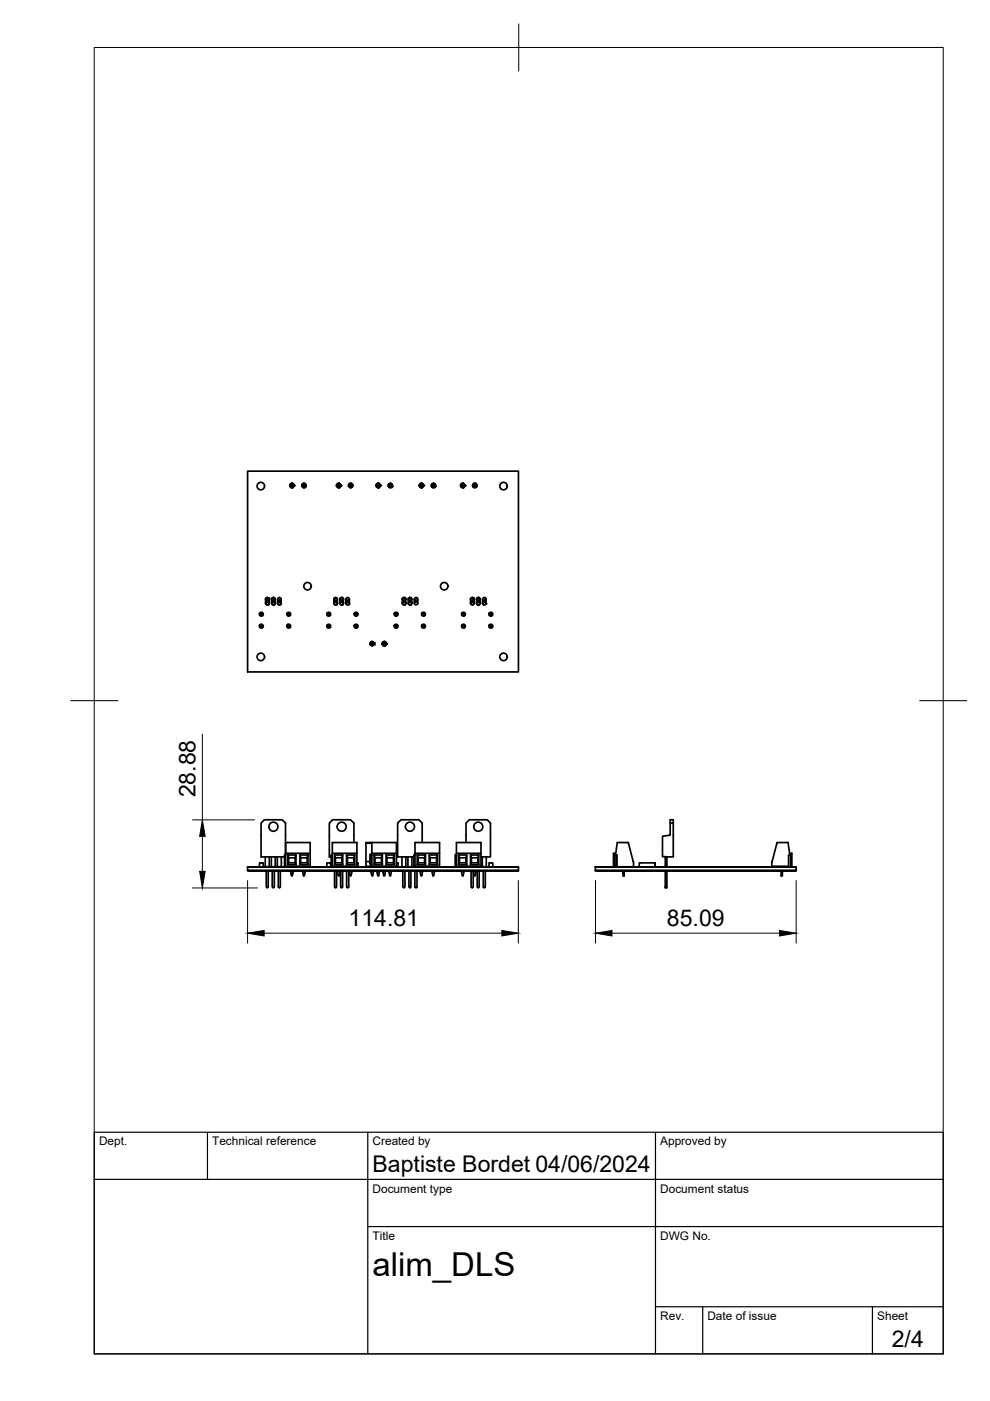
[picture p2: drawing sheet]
<svg xmlns="http://www.w3.org/2000/svg" width="210mm" height="297mm" viewBox="0 0 210 297" stroke-linecap="round" stroke-linejoin="round" font-family="sans-serif">
<!-- layer: Visible -->
<g fill="none" stroke="#000" stroke-width=".36">
<path d="M52.5 99.9h57.4v42.6h-57.4zM61.4 103l.5 .4M61.7 102.8h.1v.3h-.1zM61.8 102.8h.2M61.8 103.1h.2M61.9 102.5l-.5 .4M61.9 102.5h.1M61.9 102.5a.46 .46 0 0 0-.5 .4 .46 .46 0 0 0 .4 .5M62 102.8h.1v.3h-.1zM62.4 102.9l-.4-.4a.46 .46 0 0 1 .4 .5 .46 .46 0 0 1-.6 .4M62.4 103l-.5 .4M64.2 102.8h.1v.3h-.1z"/>
<path d="M64.3 102.8h.2v.3h-.2M64.5 102.5h.1M64.5 102.8h.2v.3h-.2M64.6 103.4a.46 .46 0 0 0 .3-.5 .46 .46 0 0 0-.4-.4 .46 .46 0 0 1 .3 .7 .46 .46 0 0 1-.8-.1 .46 .46 0 0 1 .5-.6 .46 .46 0 0 0-.5 .4 .46 .46 0 0 0 .3 .5M71.4 103l.4 .4M71.6 102.8h.1v.3h-.1zM71.7 102.8h.2M71.7 103.1h.2M71.8 102.5l-.4 .4M71.8 102.5h.1M71.9 102.5a.46 .46 0 0 1 .4 .5 .46 .46 0 0 1-.6 .4M71.9 102.8h.1v.3h-.1z"/>
<path d="M72.3 102.9a.46 .46 0 0 0-.5-.4 .46 .46 0 0 0-.4 .4 .46 .46 0 0 0 .3 .5M72.3 103l-.5 .4M73.9 103.1l.1-.4 .4-.2a.46 .46 0 0 0-.5 .6 .46 .46 0 0 0 .8 .1 .46 .46 0 0 0-.3-.7 .46 .46 0 0 1 .4 .5 .46 .46 0 0 1-.6 .4M74.1 102.8h.2v.3h-.2zM74.3 102.8h.1v.3h-.1M74.4 102.5h.1M74.4 102.8h.2v.3h-.2M79.7 103l.5 .4M80 102.8h.1v.3h-.1zM80.1 102.8h.2M80.1 103.1h.2M80.2 102.5l-.5 .4"/>
<path d="M80.2 102.5h.1M80.2 102.5a.46 .46 0 0 0-.5 .4 .46 .46 0 0 0 .4 .5M80.3 102.8h.1v.3h-.1zM80.6 102.9l-.4-.4a.46 .46 0 0 1 .4 .5 .46 .46 0 0 1-.5 .4M80.6 103l-.4 .4M82.5 102.5a.46 .46 0 0 0-.1 .7 .46 .46 0 0 0 .6 .1M82.5 102.8h.1v.3h-.1zM82.6 102.8h.2v.3h-.2M82.7 102.5h.1M82.8 102.5l.4 .2v.4M82.8 102.8h.2v.3h-.2M88.9 103l.4 .4"/>
<path d="M89.1 102.8h.1v.3h-.1zM89.2 102.8h.2M89.2 103.1h.2M89.3 102.5l-.4 .4M89.4 102.5h.1M89.4 102.5a.46 .46 0 0 1 .4 .5 .46 .46 0 0 1-.5 .4M89.4 102.8h.2v.3h-.2zM89.8 102.9a.46 .46 0 0 0-.5-.4 .46 .46 0 0 0-.4 .4 .46 .46 0 0 0 .4 .5M89.8 103l-.4 .4M91.7 102.5a.46 .46 0 0 0-.2 .7 .46 .46 0 0 0 .6 .1M91.7 102.8h.1v.3h-.1zM91.8 102.8h.2v.3h-.2"/>
<path d="M91.9 102.5h.1M91.9 102.5a.46 .46 0 0 0-.4 .6 .46 .46 0 0 0 .8 .1 .46 .46 0 0 0-.3-.7l.3 .2v.4M92 102.8h.1v.3h-.1M97.7 103l.4 .4M97.9 102.8h.1v.3h-.1zM98 102.8h.2M98 103.1h.2M98.1 102.5l-.4 .4M98.1 102.5h.1M98.1 102.5a.46 .46 0 0 0-.4 .4 .46 .46 0 0 0 .4 .5M98.2 102.8h.1v.3h-.1zM98.6 102.9l-.4-.4a.46 .46 0 0 1 .4 .5 .46 .46 0 0 1-.5 .4"/>
<path d="M98.6 103l-.4 .4M100.4 102.8h.1v.3h-.1zM100.5 103.3a.46 .46 0 0 1-.3-.5 .46 .46 0 0 1 .5-.3 .46 .46 0 0 0-.5 .6 .46 .46 0 0 0 .8 .1 .46 .46 0 0 0-.3-.7 .46 .46 0 0 1 .4 .4 .46 .46 0 0 1-.2 .4M100.5 102.8h.3v.3h-.3M100.7 102.5h.1M100.8 102.8v.3M56.3 127.1v.8M56.3 127.9a.39 .39 0 0 0 .4 .3 .39 .39 0 0 0 .4-.3M56.3 127.9l.3 .3M56.4 126.8l.3-.1-.4 .4zM56.5 127.3h.4v.3M56.5 127.6h.4"/>
<path d="M56.7 127.3h.2v.3h-.2zM56.7 127.3h-.2v.3h.2M56.7 126.7h.1M56.8 126.7l.3 .4M57 126.8l.1 .3M57.1 127.1v.8M57.1 127.9l-.3 .3M57.6 127.1v.8M57.6 127.9a.39 .39 0 0 0 .4 .3 .39 .39 0 0 0 .4-.3M57.6 127.9l.3 .3M57.7 127.4v.1M57.8 127.3h.3"/>
<path d="M57.8 127.6h.3M57.9 126.7l-.3 .4M58 127.3h.2v.3h-.2zM58 127.3h-.3v.3h.3M58 126.7h.1M58 126.7l.4 .4M58.2 127.3v.3M58.3 127.1v.8M58.4 127.1a.39 .39 0 0 0-.4-.4 .39 .39 0 0 0-.4 .4M58.4 127.9l-.4 .3M58.8 127.9a.39 .39 0 0 0 .4 .3 .39 .39 0 0 0 .4-.3M58.8 127.9l.3 .3"/>
<path d="M59 127.3h.4v.3h-.4zM59 127.4v.2M59.1 127.3h.3M59.1 127.6h.3M59.2 127.3v.3M59.2 126.7h.1M59.3 126.7l-.4 .2-.1 1M59.3 126.7l.3 .4v.8M59.5 127.4v.2M59.6 127.9l-.2 .3M60.9 132.6h-.1M61.1 132.4h-.1"/>
<path d="M70.8 127.1v.8M70.8 127.9a.39 .39 0 0 0 .4 .3 .39 .39 0 0 0 .4-.3M70.8 127.9l.2 .3M71 126.7l-.2 .4M71 127.3h.3l.1 .3M71 127.6h.3M71.1 127.3h.3v.3h-.3zM71.1 127.3h-.2v.3h.2M71.2 126.7h.1M71.2 126.7l-.4 .4M71.2 126.7l.4 .4-.1 .8M71.4 126.8h.1"/>
<path d="M71.6 127.9l-.3 .3M72.1 127.1v.8M72.1 127.9a.39 .39 0 0 0 .3 .3 .39 .39 0 0 0 .4-.3M72.1 127.9l.3 .3M72.2 127.4v.1M72.3 127.3h.3M72.3 127.6h.3M72.4 126.7l-.3 .4M72.4 127.3h.2v.3h-.2zM72.4 127.3h-.2v.3h.2M72.5 126.7h.1M72.5 126.7l.3 .4"/>
<path d="M72.7 127.3v.3M72.8 127.1v.8M72.8 127.1a.39 .39 0 0 0-.4-.4 .39 .39 0 0 0-.3 .4M72.8 127.9l-.3 .3M73.3 127.9a.39 .39 0 0 0 .4 .3 .39 .39 0 0 0 .4-.3M73.3 127.9l.2 .3M73.5 127.3h.4v.3h-.4zM73.5 127.4v.2M73.5 127.3h.4M73.6 127.6h.3M73.7 127.3v.3M73.7 126.7h.1"/>
<path d="M73.7 126.7l-.3 .2-.1 1M73.8 126.7l.3 .4v.8M73.9 127.4v.2M74.1 127.9l-.2 .3M78.8 136.4h-.1v.2h.1M78.8 136a.46 .46 0 0 0-.3 .7M78.9 136h.1M78.9 136a.46 .46 0 0 0-.4 .7 .46 .46 0 0 0 .8 0 .46 .46 0 0 0-.3-.7M79 136.4h.1v.2h-.1zM79 136.4h-.2v.2h.2M79.3 136.3v.4M81 136.5l.4 .4"/>
<path d="M81.2 136.4h.2v.2h-.2zM81.4 136.6h.2M81.4 136.4h.2M81.4 136l-.4 .4M81.5 136h.1M81.5 136a.46 .46 0 0 0-.5 .4 .46 .46 0 0 0 .4 .5M81.5 136l.4 .4M81.5 136a.46 .46 0 0 1 .4 .5 .46 .46 0 0 1-.5 .4M81.6 136.4h.1v.2h-.1zM81.9 136.5l-.4 .4M85.3 127.1v.8M85.3 127.9a.39 .39 0 0 0 .4 .3 .39 .39 0 0 0 .4-.3l-.3 .3"/>
<path d="M85.3 127.9l.2 .3M85.5 127.3h.3l.1 .3M85.5 127.6h.3M85.5 126.7l-.2 .4M85.6 127.3h.3v.3h-.3zM85.6 127.3h-.2v.3h.2M85.7 126.7h.1M85.8 126.7l.3 .4-.4-.4h-.2l-.2 .4M86 127.1v.8M86.6 127.1v.8M86.6 127.9a.39 .39 0 0 0 .3 .3 .39 .39 0 0 0 .4-.3l-.3 .3M86.6 127.1l.2-.4h.2l.3 .4"/>
<path d="M86.6 127.9l.3 .3M86.7 127.4v.1M86.8 127.3h.3l.1 .3M86.8 127.6h.3M86.9 126.7l-.3 .4M86.9 127.3h.2v.3h-.2zM86.9 127.3h-.2v.3h.2M86.9 126.7h.1M87.3 127.1v.8M88 127.3h.4v.3h-.4zM88 127.4v.2M88 127.3h.4"/>
<path d="M88.1 127.6h.3M88.2 126.7h.1M88.2 127.3v.3M88.4 127.4v.2M88.6 127.1v.8M88.6 127.1a.39 .39 0 0 0-.4-.4 .39 .39 0 0 0-.4 .4v.8a.39 .39 0 0 0 .4 .3 .39 .39 0 0 0 .4-.3M99.8 127.1v.8a.39 .39 0 0 0 .4 .3 .39 .39 0 0 0 .3-.3l-.3 .3-.4-.2M100 127.3h.3v.3M100 127.6h.3M100 126.7l-.2 .4M100.1 127.3h.2v.3h-.2zM100.1 127.3h-.2v.3h.2"/>
<path d="M100.2 126.7h.1M100.2 126.7l-.4 .4M100.2 126.7l.3 .4-.2-.4M100.5 127.1v.8M101 127.1v.8M101 127.9a.39 .39 0 0 0 .4 .3 .39 .39 0 0 0 .4-.3l-.3 .3M101 127.9l.4 .3M101.2 127.4v.1M101.2 127.3h.4v.3M101.3 127.6h.3M101.4 126.7l-.4 .4M101.4 127.3h.2v.3h-.2z"/>
<path d="M101.4 127.3h-.2v.3h.2M101.4 126.7h.1M101.5 126.7l.3 .4zM101.8 127.1v.8M102.3 127.9a.39 .39 0 0 0 .4 .3 .39 .39 0 0 0 .4-.3M102.3 127.9l.3 .3 .5-.2M102.5 127.3h.4v.3h-.4zM102.5 127.4v.2M102.5 127.3h.4M102.5 127.6h.3M102.7 127.3v.3M102.7 126.7h.1"/>
<path d="M102.9 127.4v.2M103.1 127.1v.8M103.1 127.1l-.4-.4-.3 .2-.1 1M60.6 178.6h5.2v2.3M75 178.6v-4.1l-.7-.7h-3.8l-.7 .7v7.2h.4M77.6 178.8v3.9M78.8 178.8h-1.2v-.2h6.5v2.3M78.8 178.6v2.3M89.5 178.6v-4.1l-.7-.7h-3.8l-.7 .7v7.2h3.5M98.8 178.6v-4.1l.7-.7h3.8l.7 .7v7.2h-2M142.1 173.8h.6v7.9l-2.2-.1v-4.3l1.6-.2zM142.1 174.5h.6"/>
<path d="M164.7 178.6h2.4l.3 2.3h.5v2.9h-4.3v-1.1zM52.5 183.8h57.4zM52.5 184.6h57.4zM52.5 183.8h57.4v.8h-57.4zM55 183.8v-.8h.8v.8M56.2 181.7v1.9l.3 .2M56.5 184.6v3.5l.2 .2 .2-.2v-3.5M57.1 181.7v1.9l-.2 .2M57.5 181.7v1.9l.2 .2M57.7 184.6v3.5l.3 .2 .2-.2v-3.5M58.4 181.7v1.9l-.2 .2M58.8 181.7v1.9l.2 .2"/>
<path d="M59 184.6v3.5l.2 .2 .2-.2v-3.5M59.6 181.7v1.9l-.2 .2M60.3 181.7h-4.9v-7.2l.6-.7h3.8l.7 .7 .1 6.8h-.3v2.5h.3M60.6 180.9h5.2v2.9h-5.2zM60.8 183.8h.1M61 181.3h1.8v2h-1.8zM61.1 181.3l.1 1.6-.2 .4M61.2 181.9h1.4M61.2 182.9h1.4M61.6 183.7v.1M61.7 184.6l.1 1.1h.2l.1-1.1M61.7 183.7v.1"/>
<path d="M62.1 183.7v.1M62.7 181.3l-.1 1.6 .2 .4M62.9 183.7h.5M63.6 181.3h1.7v2h-1.7zM63.6 181.3l.2 1.6-.2 .4M63.8 181.9h1.3M63.8 182.9h1.3M64.2 184.6l.1 1.1h.2l.2-1.1M64.2 183.7v.1M64.7 183.7v.1M65.2 181.3l-.1 1.6 .2 .4M69.3 183.8v-.8h.8v.8"/>
<path d="M70.5 180.9h5.2v2.9h-5.2zM70.5 181.3h-.3v2.5h.3M70.5 180.9v-2.3h5.2v2.3M70.8 183.7l.1 .1M70.9 184.6v3.5l.2 .2 .3-.2v-3.5M70.9 181.3h1.8v2h-1.8zM71 181.3l.1 1.6-.2 .4M71.1 181.9h1.4M71.1 182.9h1.4M71.5 183.7l-.1 .1M71.6 184.6l.1 1.1h.2l.1-1.1M71.6 183.7v.1"/>
<path d="M72 183.7v.1M72.1 183.7l.1 .1M72.2 184.6v3.5l.2 .2 .2-.2v-3.5M72.6 181.3l-.1 1.6 .2 .4M72.8 183.7l-.2 .1M72.9 183.7h.4M73.4 183.7l.1 .1M73.5 181.3h1.7v2h-1.7zM73.5 184.6v3.5l.2 .2 .2-.2v-3.5M73.5 181.3l.2 1.6-.2 .4M73.7 181.9h1.3M73.7 182.9h1.3"/>
<path d="M74.1 183.7l-.2 .1M74.1 184.6l.2 1.1h.1l.2-1.1M74.1 183.7v.1M74.6 183.7v.1M75.1 183.7v.1M75.1 181.3l-.1 1.6 .2 .4M75.7 183h.2v.8M77.6 182.7v1.1l1-.1M77.6 182.7h.8M78.4 182.7v.5h.2M78.4 181.9h.2M78.4 182.7h.2"/>
<path d="M78.7 184.6l.1 1.1h.2l.1-1.1M78.7 183.8h.1M78.8 180.9h5.3v2.9h-5.3zM78.8 181.3h-.2v2.5h.2M78.8 181.1h-.4v1.6M79.1 183.7v.1M79.3 181.3h1.8v2h-1.8zM79.4 181.3l.1 1.6-.2 .4M79.5 181.9h1.4M79.5 182.9h1.4M80 184.6l.1 1.1h.2l.1-1.1M80 183.7v.1"/>
<path d="M80.4 183.7h.1M81 181.3l-.1 1.6 .2 .4M81.2 183.7h.5v.1M81.2 184.6l.2 1.1h.2l.1-1.1M81.2 183.8h.1M81.9 181.3h1.7v2h-1.7zM81.9 181.3l.1 1.6-.1 .4M82 181.9h1.4M82 182.9h1.4M82.5 184.6l.1 1.1h.2l.2-1.1M82.5 183.7v.1M83 183.7h.1"/>
<path d="M83.5 181.3l-.1 1.6 .2 .4M83.6 183.7v.1M84.1 183h.3v.8M85.2 181.7v1.9l.2 .2M85.4 184.6v3.5l.2 .2 .3-.2v-3.5M86 181.7v1.9l-.1 .2M86.5 181.7v1.9l.2 .2M86.7 184.6v3.5l.2 .2 .2-.2v-3.5M87.3 181.7v1.9l-.2 .2M88 184.6v3.5l.2 .2 .2-.2v-3.5M88 183.8h.1M88 180.9h5.2v2.9h-5.2z"/>
<path d="M88 181.3h-.2v2.5h.2M88 180.9v-2.3h5.2v2.3M88.5 181.3h1.7v2h-1.7zM88.5 181.3l.1 1.6-.1 .4M88.5 183.7l-.1 .1M88.6 181.9h1.4M88.6 182.9h1.4M89.1 184.6l.1 1.1h.2l.2-1.1M89.1 183.7v.1M89.6 183.7v.1M90.1 181.3l-.1 1.6 .2 .4M90.2 183.7v.1"/>
<path d="M90.4 183.7h.4M91 181.3h1.8v2h-1.8zM91.1 181.3l.1 1.6-.2 .4M91.2 181.9h1.4M91.2 182.9h1.4M91.7 184.6l.1 1.1h.2l.1-1.1M91.7 183.7v.1M92.1 183.7v.1M92.7 181.3l-.1 1.6 .2 .4M96.8 180.9h5.2v2.9h-5.2zM96.8 181.3h-.3v2.5h.3M96.8 180.9v-2.3h5.2v2.3"/>
<path d="M97.2 181.3h1.8v2h-1.8zM97.3 181.3l.1 1.6-.2 .4M97.4 181.9h1.4M97.4 182.9h1.4M97.9 184.6l.1 1.1h.2l.1-1.1M97.9 183.7v.1M98.3 183.7v.1M98.7 183.7v.1M98.9 181.3l-.1 1.6 .2 .4M99.1 183.7h.5M99.8 183.7l.1 .1M99.8 181.3h1.7v2h-1.7z"/>
<path d="M99.8 181.3l.1 1.6-.1 .4M99.9 184.6v3.5l.2 .2 .2-.2v-3.5M99.9 181.9h1.4M99.9 182.9h1.4M100.3 183.8h.1M100.4 184.6l.1 1.1h.3l.1-1.1M100.9 183.7v.1M101 183.7l.2 .1M101.2 184.6v3.5l.2 .2 .2-.2v-3.5M101.5 181.3l-.2 1.6 .2 .4M101.7 183.7l-.1 .1M102.3 181.7v1.9l.2 .2"/>
<path d="M102.5 184.6v3.5l.2 .2 .2-.2v-3.5M103.1 181.7v1.9l-.2 .2M103.7 183.8v-.8h.8v.8M126.2 183.8h42.6h-42.6h42.6v.8h-42.6zM126.2 184.6h42.6zM130.3 183.8v-2.5h.5v2.5M130.4 183.8h-.3v-2.9h.5l.3-2.3h2.3l1.1 4.1v1.1h-3.6M130.4 183.7h.3M130.4 183.8h.3M130.4 181.3v2.5M130.7 181.3v2.5M132.1 185.6l.2 .1z"/>
<path d="M132.1 185.6v-.6h.2v.6M132.1 183.8h.1M132.1 184.6v.4M132.3 183.8h.1M132.3 184.6v.4M138.9 183v.8v-.8h-3.4v.8M141.1 188.1h.3v.2h-.3zM141.1 183.7l.3 .1M141.1 183.7h.3M141.1 181.7v1.9M141.1 183.7v.1M141.1 184.6v3.5"/>
<path d="M141.4 181.7v1.9M141.4 184.6v3.5M163.6 183.7h3.6M165.6 185h.3v.7h-.3zM165.6 183.8h.1M165.6 184.6v.4M165.9 183.8h.1M165.9 184.6v.4M167.2 183.8v-2.5h.4v2.5"/>
<circle cx="55.3" cy="103.1" r=".79"/>
<circle cx="61.9" cy="102.9" r=".29"/>
<circle cx="64.4" cy="102.9" r=".29"/>
<circle cx="71.8" cy="102.9" r=".29"/>
<circle cx="74.3" cy="102.9" r=".29"/>
<circle cx="80.2" cy="102.9" r=".29"/>
<circle cx="82.8" cy="102.9" r=".29"/>
<circle cx="82.8" cy="102.9" r=".46"/>
<circle cx="89.4" cy="102.9" r=".29"/>
<circle cx="91.9" cy="102.9" r=".29"/>
<circle cx="98.1" cy="102.9" r=".29"/>
<circle cx="100.7" cy="102.9" r=".29"/>
<circle cx="106.8" cy="103.1" r=".79"/>
<circle cx="55.3" cy="139.3" r=".79"/>
<circle cx="55.4" cy="132.8" r=".44"/>
<circle cx="55.4" cy="130.2" r=".44"/>
<circle cx="55.4" cy="132.8" r=".18"/>
<circle cx="55.4" cy="130.2" r=".18"/>
<circle cx="61.2" cy="132.8" r=".18"/>
<circle cx="61.2" cy="130.2" r=".18"/>
<circle cx="61.2" cy="132.8" r=".43"/>
<circle cx="61.2" cy="130.2" r=".43"/>
<circle cx="65.2" cy="124.3" r=".79"/>
<circle cx="69.7" cy="130.2" r=".44"/>
<circle cx="69.7" cy="132.8" r=".44"/>
<circle cx="69.7" cy="132.8" r=".18"/>
<circle cx="69.7" cy="130.2" r=".18"/>
<circle cx="75.5" cy="130.2" r=".44"/>
<circle cx="75.5" cy="132.8" r=".44"/>
<circle cx="75.5" cy="132.8" r=".18"/>
<circle cx="75.5" cy="130.2" r=".18"/>
<circle cx="78.9" cy="136.5" r=".29"/>
<circle cx="81.5" cy="136.5" r=".29"/>
<circle cx="84" cy="132.8" r=".44"/>
<circle cx="84" cy="130.2" r=".44"/>
<circle cx="84" cy="132.8" r=".18"/>
<circle cx="84" cy="130.2" r=".18"/>
<circle cx="89.8" cy="132.8" r=".44"/>
<circle cx="89.8" cy="130.2" r=".44"/>
<circle cx="89.8" cy="132.8" r=".18"/>
<circle cx="89.8" cy="130.2" r=".18"/>
<circle cx="94.2" cy="124.3" r=".79"/>
<circle cx="98.3" cy="132.8" r=".18"/>
<circle cx="98.3" cy="130.2" r=".18"/>
<circle cx="98.3" cy="132.8" r=".43"/>
<circle cx="98.3" cy="130.2" r=".43"/>
<circle cx="104.1" cy="132.8" r=".44"/>
<circle cx="104.1" cy="130.2" r=".44"/>
<circle cx="104.1" cy="132.8" r=".18"/>
<circle cx="104.1" cy="130.2" r=".18"/>
<circle cx="106.8" cy="139.3" r=".79"/>
<circle cx="58" cy="175.3" r=".96"/>
<circle cx="72.4" cy="175.3" r=".96"/>
<circle cx="86.9" cy="175.3" r=".96"/>
<circle cx="101.4" cy="175.3" r=".96"/>
</g>
<g fill="#000">
<circle cx="61.4" cy="102.9" r=".18"/>
<circle cx="61.4" cy="103" r=".18"/>
<circle cx="61.8" cy="102.5" r=".18"/>
<circle cx="61.8" cy="103.4" r=".18"/>
<circle cx="61.9" cy="103.4" r=".18"/>
<circle cx="62.3" cy="102.9" r=".18"/>
<circle cx="62.3" cy="103" r=".18"/>
<circle cx="64.3" cy="103.4" r=".18"/>
<circle cx="64.6" cy="103.4" r=".18"/>
<circle cx="71.4" cy="102.9" r=".18"/>
<circle cx="71.4" cy="103" r=".18"/>
<circle cx="71.8" cy="102.5" r=".18"/>
<circle cx="71.8" cy="103.4" r=".18"/>
<circle cx="72.3" cy="102.9" r=".18"/>
<circle cx="72.3" cy="103" r=".18"/>
<circle cx="73.9" cy="103.1" r=".18"/>
<circle cx="74.2" cy="103.4" r=".18"/>
<circle cx="79.7" cy="102.9" r=".18"/>
<circle cx="79.7" cy="103" r=".18"/>
<circle cx="80.2" cy="103.4" r=".18"/>
<circle cx="80.2" cy="102.5" r=".18"/>
<circle cx="80.6" cy="102.9" r=".18"/>
<circle cx="80.6" cy="103" r=".18"/>
<circle cx="83" cy="103.3" r=".18"/>
<circle cx="83.1" cy="103.2" r=".18"/>
<circle cx="88.9" cy="102.9" r=".18"/>
<circle cx="88.9" cy="103" r=".18"/>
<circle cx="89.3" cy="102.5" r=".18"/>
<circle cx="89.3" cy="103.4" r=".18"/>
<circle cx="89.4" cy="103.4" r=".18"/>
<circle cx="89.8" cy="103" r=".18"/>
<circle cx="89.8" cy="102.9" r=".18"/>
<circle cx="92.1" cy="103.3" r=".18"/>
<circle cx="92.3" cy="103.2" r=".18"/>
<circle cx="97.7" cy="102.9" r=".18"/>
<circle cx="97.7" cy="103" r=".18"/>
<circle cx="98.1" cy="103.4" r=".18"/>
<circle cx="98.1" cy="102.5" r=".18"/>
<circle cx="98.6" cy="102.9" r=".18"/>
<circle cx="98.6" cy="103" r=".18"/>
<circle cx="100.4" cy="103.3" r=".18"/>
<circle cx="100.8" cy="103.3" r=".18"/>
<circle cx="56.6" cy="128.2" r=".18"/>
<circle cx="56.8" cy="128.2" r=".18"/>
<circle cx="57" cy="126.9" r=".18"/>
<circle cx="57.9" cy="126.7" r=".18"/>
<circle cx="57.9" cy="128.2" r=".18"/>
<circle cx="58" cy="128.2" r=".18"/>
<circle cx="59.1" cy="128.2" r=".18"/>
<circle cx="59.4" cy="128.2" r=".18"/>
<circle cx="71" cy="126.8" r=".18"/>
<circle cx="71" cy="128.2" r=".18"/>
<circle cx="71.3" cy="128.2" r=".18"/>
<circle cx="72.4" cy="128.2" r=".18"/>
<circle cx="72.4" cy="126.7" r=".18"/>
<circle cx="72.5" cy="128.2" r=".18"/>
<circle cx="73.5" cy="128.2" r=".18"/>
<circle cx="73.9" cy="128.2" r=".18"/>
<circle cx="78.5" cy="136.7" r=".18"/>
<circle cx="78.8" cy="136" r=".18"/>
<circle cx="79.3" cy="136.3" r=".18"/>
<circle cx="79.3" cy="136.7" r=".18"/>
<circle cx="81" cy="136.4" r=".18"/>
<circle cx="81" cy="136.5" r=".18"/>
<circle cx="81.4" cy="136" r=".18"/>
<circle cx="81.4" cy="136.9" r=".18"/>
<circle cx="81.5" cy="136.9" r=".18"/>
<circle cx="81.9" cy="136.4" r=".18"/>
<circle cx="81.9" cy="136.5" r=".18"/>
<circle cx="85.5" cy="128.2" r=".18"/>
<circle cx="85.5" cy="126.7" r=".18"/>
<circle cx="85.8" cy="128.2" r=".18"/>
<circle cx="85.8" cy="126.7" r=".18"/>
<circle cx="86.9" cy="128.2" r=".18"/>
<circle cx="86.9" cy="126.7" r=".18"/>
<circle cx="87" cy="128.2" r=".18"/>
<circle cx="99.8" cy="128" r=".18"/>
<circle cx="100" cy="126.7" r=".18"/>
<circle cx="100.3" cy="126.7" r=".18"/>
<circle cx="101.4" cy="126.7" r=".18"/>
<circle cx="101.4" cy="128.2" r=".18"/>
<circle cx="101.5" cy="128.2" r=".18"/>
<circle cx="103" cy="128" r=".18"/>
</g>
<!-- layer: BORDER -->
<path d="M20 10.1h180v276.9h-180zM110 5.1v10M15 148.6h10M195 148.6h10" fill="none" stroke="#000" stroke-width=".21"/>
<!-- layer: TITLEBLOCK -->
<path d="M20 240.1h180v46.9h-180zM20 250h180M44 240.1v9.9M78 240.1v46.9M139 240.1v46.9M78 260.1h122M139 277.1h61M149 277.1v9.9M185 277.1v9.9" fill="none" stroke="#000" stroke-width=".25"/>
<!-- layer: FD_Dimensions -->
<path d="M42.9 155.6v18.2M40.8 173.8h13.2M42.9 177.3v7.4M40.8 188.3h13.8M52.5 186.7v13.3M56 197.9h50.4M109.9 186.7v13.3M126.3 186.7v13.3M129.8 197.9h35.5M168.8 186.7v13.3" fill="none" stroke="#000" stroke-width=".21"/>
<path d="M42.9 173.8l.6 3.5h-1.2zM42.3 184.7h1.2l-.6 3.6zM52.5 197.9l3.5-.6v1.1zM106.4 197.3l3.5 .6-3.5 .5zM126.3 197.9l3.5-.6v1.1zM165.3 197.3l3.5 .6-3.5 .5z" fill="#000" stroke="#000" stroke-width=".21"/>
<text font-size="7" x="79" y="270.6">alim_DLS</text>
<g font-size="4.9">
<text x="41.4" y="169.1" transform="rotate(-90 41.4 169.1)">28.88</text>
<text x="73.9" y="196.4">114.81</text>
<text x="141.4" y="196.4">85.09</text>
<text x="79" y="248.5">Baptiste Bordet 04/06/2024</text>
<text x="189.1" y="285.7">2/4</text>
</g>
<g font-size="2.5">
<text x="21" y="242.9">Dept.</text>
<text x="45" y="242.9">Technical reference</text>
<text x="79" y="242.9">Created by</text>
<text x="140" y="242.9">Approved by</text>
<text x="79" y="252.8">Document type</text>
<text x="140" y="252.8">Document status</text>
<text x="79" y="262.9">Title</text>
<text x="140" y="262.9">DWG No.</text>
<text x="140" y="279.9">Rev.</text>
<text x="150" y="279.9">Date of issue</text>
<text x="186" y="279.9">Sheet</text>
</g>
</svg>
